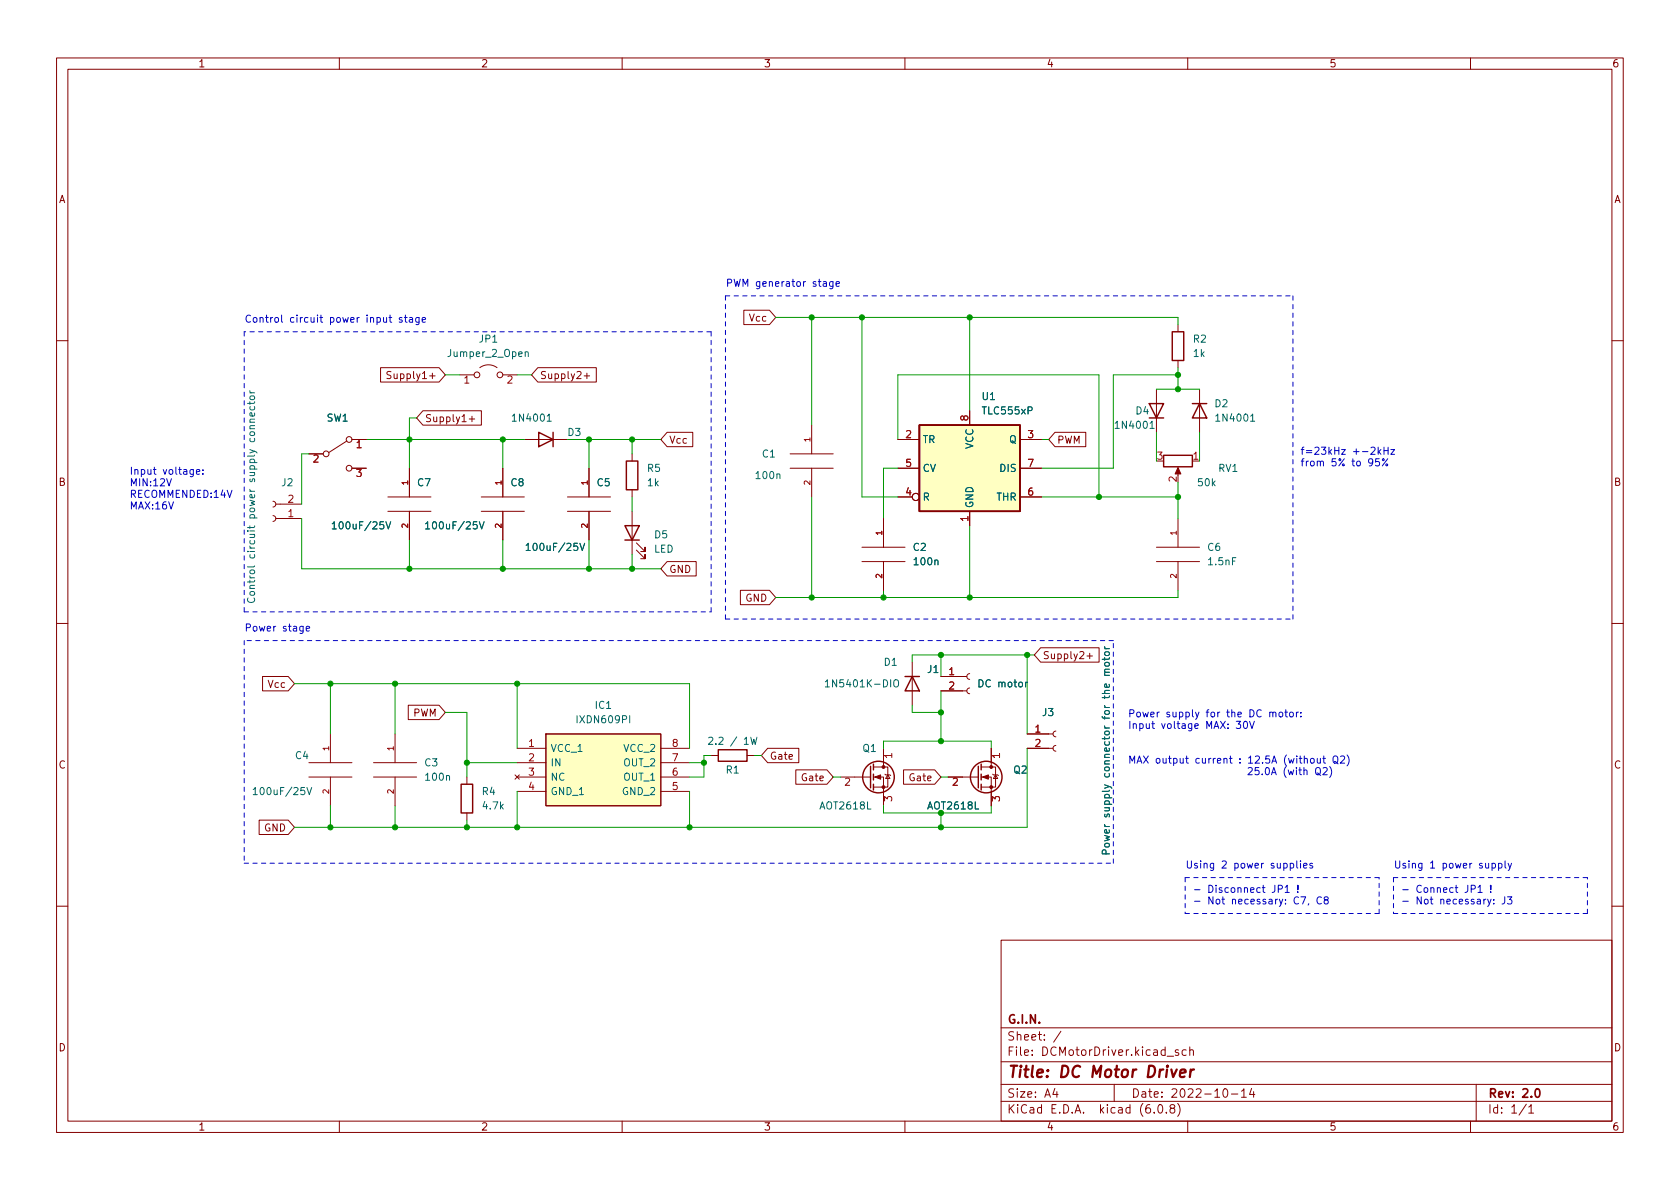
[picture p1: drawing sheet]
<svg xmlns="http://www.w3.org/2000/svg" width="297mm" height="210mm" viewBox="0 0 297 210" stroke-linecap="round" stroke-linejoin="round" font-family="sans-serif">
<g fill="none" stroke="#840000" stroke-width=".18">
<path d="M10 10.2h277v190.1h-277zM12 12.2h273v186.1h-273zM60 10.2v2M110 10.2v2M160 10.2v2M210 10.2v2M260 10.2v2M131.5 54.9h4.5l1.2 1.2-1.2 1.3h-4.5zM208.3 57.4v1.3M10 60.2h2M61.3 78l-3.1 2M62.2 77.7h2.6"/>
<path d="M67.3 65h10.3l1.1 1.3-1.1 1.3h-10.3zM69.1 65.7h-.5l-.1 .1v.4l.5 .2 .1 .3-.2 .3-.5-.1M74.8 72.6h10.3v2.6h-10.3l-1.1-1.3zM81.3 66.3h2.5M83 74.1h.9M83.5 73.6v1M84.8 65a2.54 2.54 0 0 1 3.1 0M88.9 66.3h2.5M92.7 77.7h7.6M95.1 65h10.3v2.6h-10.3l-1.1-1.3zM103.3 66.5h1M103.8 66v1"/>
<path d="M118 76.4h4.5v2.6h-4.5l-1.2-1.3zM143.5 75.2v5.1M158.7 77.7h3.9M171.4 72.6v2.6M180.3 77.7h3.8M186.5 76.4h5.5v2.6h-5.5l-1.1-1.3zM204.5 68.8v7.6M208.3 63.7v1.3M212.1 68.8v7.6M285 60.2h2M48.3 88.6l.3 .2 .2 .3-.2 .4-.3 .2M48.3 91.2l.3 .1 .2 .4-.2 .3-.3 .2"/>
<path d="M48.8 89.1h4.5M48.8 91.7h4.5M54.6 80.3h2.5M62.2 82.8h2.6M68.6 90.4h7.6M68.6 87.9h7.6M72.4 82.8v5.1M72.4 90.4v5.1M85.1 90.4h7.6M85.1 87.9h7.6M88.9 82.8v5.1M88.9 90.4v5.1"/>
<path d="M100.3 90.4h7.6M100.3 87.9h7.6M104.1 82.8v5.1M104.1 90.4v5.1M111.8 80.3v1.2M111.8 86.6v1.3M111.8 90.4v7.6M112.5 97.3l1.5 1.5v-.8v.8h-.7M112.5 96l1.5 1.5v-.7v.7h-.7M118 99.3h5.1v2.5h-5.1l-1.2-1.2zM139.7 82.8h7.6M139.7 80.3h7.6"/>
<path d="M143.5 82.8v5.1M152.4 99.3h7.6M152.4 96.8h7.6M156.2 91.7v5.1M156.2 99.3v5.1M158.7 87.9h2.6M158.7 82.8h3.9M171.4 90.4v2.6M180.3 87.9h3.8M180.3 82.8h3.8M204.5 99.3h7.6M204.5 96.8h7.6"/>
<path d="M208.3 83.1v1M208.3 91.7v5.1M208.3 99.3v5.1M10 110.2h2M46.4 119.6h4.6l1.1 1.3-1.1 1.3h-4.6zM130.9 104.4h5.1l1.2 1.3-1.2 1.2h-5.1zM161.3 117.1v7.6M166.4 119.6h4.5M171.4 119.1l-.3 .2-.2 .3 .2 .4 .3 .1M184 114.5h10.3v2.6h-10.3l-1.1-1.3zM192.2 116h1M192.7 115.5v1"/>
<path d="M285 110.2h2M54.6 134.9h7.6M54.6 137.4h7.6M58.4 129.8v5.1M58.4 137.4v5.1M66 134.9h7.7M66 137.4h7.7M69.8 129.8v5.1M69.8 137.4v5.1M72.2 124.7h5.4l1.1 1.3-1.1 1.2h-5.4zM82.5 137.4v1.3M91.1 137l.7 .8"/>
<path d="M91.4 132.3h5.1M91.4 134.9h5.1M91.4 137.4h5.1M91.4 139.9h5.1M91.8 137l-.7 .8M96.5 129.8h20.3v12.7h-20.3zM116.8 132.3h5.1M116.8 134.9h5.1M116.8 137.4h5.1M116.8 139.9h5.1M125.7 133.6h1.3M132.1 133.6h1.2"/>
<path d="M135.7 132.3h5.5v2.6h-5.5l-1.1-1.3zM140.7 136.1h5.5l1.1 1.3-1.1 1.3h-5.5zM148.6 137.4h5.3M154.4 137.4h1.8v5.1M154.4 135.6h2.6v3.6h-2.6M156.2 132.3v3.3M156.5 136.9l.1 .1h.8l.1 .2M157 137l.4 .7h-.8zM159.8 136.1h5.5l1.1 1.3-1.1 1.3h-5.5zM166.4 122.2h4.5M167.6 137.4h5.4M171.4 121.7l-.3 .1-.2 .4 .2 .3 .3 .2"/>
<path d="M173.5 137.4h1.8v5.1M173.5 135.6h2.5v3.6h-2.5M175.3 132.3v3.3M175.5 136.9l.1 .1h.8l.1 .2M176 137l.4 .7h-.8zM181.6 132.3h4.6M181.6 129.8h4.6M186.7 131.8l-.4 .2-.1 .3 .1 .4 .4 .1M186.7 129.3l-.4 .1-.1 .4 .1 .3 .4 .2M45.8 145h5.2l1.1 1.3-1.1 1.3h-5.2zM82.5 143.8v1.2M10 160.2h2"/>
<path d="M177 166.3h108v32h-108zM285 160.2h2M60 198.3v2M110 198.3v2M160 198.3v2M177 194.8h108M177 191.8h108M177 187.8h108M177 181.8h108M186.5 192.5l-.4 1h1M186.9 193v1M187.6 182.4l-1.3 1.9"/>
<path d="M197 191.8v3M204.1 196.7v.1M204.9 195.4l.2-.1a.81 .81 0 0 1 .6 .7 .81 .81 0 0 1-.3 .8h-.2a.81 .81 0 0 1-.6-.6 .81 .81 0 0 1 .3-.8zM206.2 196.7v.1M206.4 186.8h1.1M207.1 196l-.2-.3v-.2l.2-.2 .5 .1 .1 .2-.1 .2-.6 .2-.1 .3v.4l.2 .1h.5l.1-.3-.1-.4-.2-.1M208.2 195.1a1.72 1.72 0 0 1 0 2.3M208.4 185.7l-.4-.1-.2 .2 .1 .3 .5 .1v.4h-.6M209.7 185.7l-.4-.1-.3 .3v.4l.1 .3h.6M210 198.3v2M210.4 185.8l.2-.2 .3 .1 .1 .9M210.4 185.1v1.5"/>
<path d="M216.4 192.6l.2-.1a.81 .81 0 0 1 .6 .7 .81 .81 0 0 1-.3 .8h-.2a.81 .81 0 0 1-.6-.6 .81 .81 0 0 1 .3-.8zM217.7 193.5h1.2M219.5 193l.4-.5v1.5M219.5 194h.9M221.3 192.5l-.4 1h1M221.6 193v1M260 198.3v2M261 191.8v6.5M269.9 195.3l-1.3 1.9M270.3 195.8l.4-.5v1.5M270.3 196.8h.9"/>
<circle cx="61.7" cy="77.7" r=".51"/>
<circle cx="84.3" cy="66.3" r=".51"/>
<circle cx="88.4" cy="66.3" r=".51"/>
<circle cx="57.7" cy="80.3" r=".51"/>
<circle cx="61.7" cy="82.8" r=".51"/>
<circle cx="161.9" cy="87.9" r=".63"/>
</g>
<path d="M271.6 192.6l.2-.1a.82 .82 0 0 1 .6 .7 .82 .82 0 0 1-.3 .8h-.2a.81 .81 0 0 1-.6-.6 .81 .81 0 0 1 .3-.8z" fill="none" stroke="#840000" stroke-width=".3"/>
<path d="M207.1 189.1l.3 1.4 .7-1.4M208.6 189.8l1-.2v-.4l-.2-.1-.6 .1-.2 1 .2 .3 .6-.1M210.5 189.1l-.1 1.4M211.1 189.1l-.4 .1-.2 .3" fill="none" stroke="#840000" stroke-width=".4"/>
<g fill="none" stroke="#006464" stroke-width=".18">
<path d="M44.2 69.1l.2 .4M44.2 71v.5M44.2 69.5h.8M44.2 71.9v.3l.2 .3 .6-.1v-.5M44.2 70.1l.6-.1 .2 .1v.3l-.2 .3h-.4l-.2-.3zM45 73v.4l-.2 .2-.6-.1v-.5h.3l.1 .6M45 71l-.2 .3h-1M92.9 62.3l.1-.1 .3 .1 .1 .8M96.7 74.5h.8M203.3 75.8h.8M221.1 74.5h.7M58.7 92.6l.4-.3v1.2"/>
<path d="M58.7 93.5h.8M68.2 92.3l.5 1.2 .4-1.2M75.3 92.6l.3-.3v1.2M75.3 93.5h.7M84.7 92.3l.5 1.2 .4-1.2M93 96.4l.4-.3v1.2M93 97.3h.8M102.5 96.1l.4 1.2 .5-1.2M43.9 105.7a.6 .6 0 0 0 .4 .9 .6 .6 0 0 0 .7-.6l-.1-.3M44.2 104.7l.6-.1 .2 .1v.3l-.2 .3h-.4l-.2-.3zM195.3 114.3l.2 .4M195.3 116.3v.5"/>
<path d="M195.3 114.7h.9M195.4 117.3l.5-.2 .2 .2 .1 .3-.3 .2h-.4l-.2-.2zM195.4 115.3h.6l.2 .2-.1 .3-.2 .1h-.5l-.1-.2zM196.2 118.3l-.8 .1-.1 .3 .2 .2M196.2 116.3l-.2 .3h-1.1M44.8 139.6l.3-.3v1.2M54.3 139.3l.4 1.2 .4-1.2M125.3 130.5l.5-.1 .2 .3-.8 .9h.8M132.7 130.4l.3 1.2 .3-.9 .2 .9 .3-1.2M145.9 120.6l.4-.4v1.3M145.9 121.5h.8M158.2 120.3l.1-.1a.43 .43 0 0 1 .6 .4v.4a.42 .42 0 0 1-.5 .5 .42 .42 0 0 1-.4-.5v-.4z"/>
<path d="M181.7 120.6l-.4 .3M44.8 140.5h.7M195.4 149.2h.6l.2 .2-.1 .3-.2 .1-.5-.1-.1-.2zM195.5 151v-.6l-.2-.1h-.3l-.1 .7h1.3"/>
</g>
<g fill="#ffffc2" stroke="#ffffc2" stroke-width=".18">
<path d="M96.5 129.8h20.3v12.7h-20.3z"/>
<path d="M162.6 75.2h17.7v15.2h-17.7z"/>
</g>
<g fill="none" stroke="#840000" stroke-width=".25">
<path d="M207.3 58.7h2v5h-2zM95.2 76.4l2.6 1.3-2.6 1.3zM97.8 76.4v2.6M162.6 75.2h17.7v15.2h-17.7zM203.2 71.4h2.5l-1.2 2.5zM203.2 73.9h2.5M210.8 71.4h2.6M212.1 71.4l1.3 2.5h-2.6zM110.5 93h2.5l-1.2 2.5zM110.5 95.5h2.5M110.7 81.5h2.1v5.1h-2.1zM205.7 80.5h5.1v2h-5.1z"/>
<path d="M160 119.6h2.6M161.3 119.6l1.3 2.6h-2.6zM81.5 138.7h2.1v5.1h-2.1zM127 132.6h5.1v2h-5.1zM153.9 135.5v3.8M154.4 135.1v1M154.4 136.9v1M154.4 138.7v1M173 135.5v3.8M173.5 135.1v1M173.5 136.9v1M173.5 138.7v1"/>
<circle cx="155.3" cy="137.4" r="2.79"/>
<circle cx="174.4" cy="137.4" r="2.79"/>
</g>
<g fill="#840000" stroke="#840000" stroke-width=".18">
<path d="M173.7 137.4l1.1-.4v.8z"/>
<path d="M154.7 137.4l1-.4v.8z"/>
<path d="M208.3 82.7l.5 1.1h-1z"/>
<circle cx="175.3" cy="139.2" r=".25"/>
<circle cx="175.3" cy="135.6" r=".25"/>
<circle cx="156.2" cy="139.2" r=".25"/>
<circle cx="156.2" cy="135.6" r=".25"/>
</g>
<g fill="none" stroke="#0000c2" stroke-width=".18">
<path d="M68.8 56.1h.5M69 55.7v1.1l.3 .2M71.1 56.2l-.3-.1-.2 .2 .1 .2 .4 .1v.3h-.5M71.5 56.1h.5M71.7 55.7v1.1l.3 .2M72.4 56.2h.5l.1 .8M73 56.4l-.5 .1-.2 .2 .2 .3 .5-.1M74.1 56.1v1.1l-.2 .2h-.3M74.1 56.2l-.4-.1-.2 .3 .1 .5h.5M74.6 56.6l.6-.2v-.2l-.4-.1-.2 .2 .1 .6h.5M145.6 49.9h.5v.7M146.1 50.1l-.4 .1-.2 .1 .2 .3h.4"/>
<path d="M147.3 49.8v1l-.3 .3-.3-.1M147.3 49.9l-.4-.1-.2 .2 .1 .6h.5M147.8 50.2l.6-.1v-.2l-.4-.1-.2 .2 .1 .6h.5M242.4 79.2l.5-.1 .2 .3-.8 .9h.8M243.7 79.1v1.2M243.8 79.9l.4 .4M244.2 79.5l-.5 .5M244.7 79.1v1.2M244.7 79.7h.7M245.4 79.1v1.2M245.9 79.5h.7l-.7 .8h.7M34.2 83v1.1l-.3 .2-.3-.1"/>
<path d="M34.2 83.1l-.4-.1-.2 .3 .1 .5h.5M34.7 83.5l.6-.2v-.2l-.4-.1-.2 .2 .1 .6h.5M35.9 83.8v.1M35.9 83.1v.1M243.9 81.1h-.6l-.1 .6 .2-.1 .4 .1 .1 .1v.5l-.2 .1-.5-.1M245.4 81.1l-1 1.3M53.6 110.8v1l-.2 .2h-.3M53.6 110.8h-.4l-.2 .2 .1 .5h.5M54.1 111.2l.6-.1v-.3h-.4l-.2 .1 .1 .6h.5M218.6 127.5h.8l-.5 .5 .4 .2v.5l-.2 .1-.5-.1M220 127.7l.1-.2a.68 .68 0 0 1 .5 .7 .68 .68 0 0 1-.5 .6l-.1-.1-.2-.4zM220.7 135.8l.5-.1 .2 .4-.8 .9h.8"/>
<path d="M220.9 127.5l.5 1.3 .4-1.3M222.6 135.7h-.6l-.1 .6 .2-.1 .4 .1 .1 .2v.4l-.2 .1-.5-.1M223.2 136.9v.1M223.9 135.8l.1-.1a.68 .68 0 0 1 .5 .7 .68 .68 0 0 1-.5 .6 .84 .84 0 0 1-.1-1.2zM224.5 126l.2-.1 .3 .1v.8M224.8 137l.4-1.3 .5 1.3M224.9 136.6h.6M225 126.1l.2-.2 .3 .1 .1 .8M226.3 126l.3-.1 .2 .3v.3l-.2 .3-.3-.1-.2-.2zM227.2 125.9h.4M227.3 125.5v1.1l.3 .2M227.4 135.5a1.46 1.46 0 0 0 0 2"/>
<path d="M227.8 136.2l.2 .8 .3-.6 .2 .6 .2-.8M228.1 126l.3-.1 .3 .3v.3l-.3 .3-.3-.1-.1-.2zM229.2 125.9v.9M229.2 136.2v.8M229.6 125.9l-.4 .3M229.6 136.2h.5M229.8 135.7v1.1l.3 .2M230 126.7v.1M230 126v.1M230.6 136.3l.1-.1h.3l.1 .8M230.6 135.7v1.3M231.8 134.2l.3-.1 .3 .2v.4l-.3 .3-.3-.1-.1-.2z"/>
<path d="M232.7 135.9l.2-.2a.43 .43 0 0 1 .6 .5v.4a.42 .42 0 0 1-.5 .4 .42 .42 0 0 1-.4-.4zM232.8 136.7l.7 .4M232.9 134.1l.1 .8 .3 .1 .2-.2M233.5 134.1v.9M233.9 134.1h.5M233.9 135.8l.5-.1 .3 .4-.8 .9h.8M234.1 133.7v1.1l.3 .2M235.1 135.5a1.46 1.46 0 0 1 0 2M235.9 133.7h.1a.43 .43 0 0 1 .5 .4v.4a.42 .42 0 0 1-.4 .5 .42 .42 0 0 1-.4-.5v-.4zM235.9 134.7l.7 .4M237 133.8l.5-.1 .2 .3-.7 1h.7M238.2 133.5a1.46 1.46 0 0 1 0 1.9"/>
<path d="M226 157.2l.6-.1 .1-.1v-.3l-.7-.2v1.3M227.2 156.9l.4-.4v1.3M227.2 157.8h.8M228.1 152.7h.4l.2 .2-.1 .5h-.5M229.3 152.2v1.1l.2 .2M229.5 157.7v.1M229.5 156.5v.8M229.9 152.2v.2M229.9 152.7v.8M230 158.6h.9l-.6 1.3M230.5 153.1l.6-.1-.1-.3h-.3l-.2 .1 .1 .6h.4M231.4 159.8l-.1 .2"/>
<path d="M232.1 152.7h-.3l-.2 .1v.2l.5 .1v.3h-.5M233.6 158.7a.6 .6 0 0 0-.8 .4 .6 .6 0 0 0 .6 .8l.2-.2M234.4 159.1l-.3-.2 .1-.2 .2-.1h.3l.1 .2v.2l-.6 .2-.1 .2v.2l.3 .3h.2l.2-.3v-.3l-.2-.2M260.1 157.2l.6-.1 .2-.1-.1-.3-.7-.2v1.3M261.3 156.9l.4-.4v1.3M261.3 157.8h.8M263.6 157.7v.1M263.6 156.5v.8M263.6 159l-.4 1.2-.2 .1M263.8 152.7h.4l.2 .2-.1 .5h-.5M264.1 159.7v.2M264.1 159.1v.1"/>
<path d="M265 152.7h.3l.3 .2-.2 .5h-.4M265 152.7v1.2M266 158.6v.9a.41 .41 0 0 1-.4 .4M266.1 152.2v1.1l.2 .2M266.5 158.6h.8l-.4 .5 .4 .1v.5l-.2 .2-.6-.2M266.7 152.7l.3 .8M267.3 152.7l-.5 1.1-.1 .1"/>
<circle cx="244.6" cy="81.3" r=".18"/>
<circle cx="245.2" cy="82.2" r=".18"/>
</g>
<g fill="none" stroke="#0000c2" stroke-width=".18" stroke-dasharray=".8 .8">
<path d="M43.2 58.7v49.5M125.7 58.7h-82.5M128.3 52.3v57.2M128.3 52.3h100.3M43.2 108.2h82.5M43.2 113.3v39.3M125.7 108.2v-49.5M128.3 109.5h100.3M196.8 113.3h-153.6M228.6 109.5v-57.2M43.2 152.6h153.6M196.8 152.6v-39.3"/>
<path d="M209.5 155.2v6.3M209.5 155.2h34.3M246.4 155.2h34.3M246.4 155.2v6.3M209.5 161.5h34.3M243.8 161.5v-6.3M246.4 161.5h34.3M280.7 161.5v-6.3"/>
</g>
<g fill="none" stroke="#009600" stroke-width=".18">
<path d="M137.2 56.1h71.1v1.3M143.5 56.1v19.1M152.4 56.1v31.8h6.3M171.4 56.1v16.5M64.8 77.7h27.9M73.7 73.9h-1.3v8.9M78.7 66.3h2.6M88.9 77.7v5.1M91.4 66.3h2.6M100.3 77.7h16.5M104.1 77.7v5.1M111.8 77.7v2.6"/>
<path d="M158.7 77.7v-11.4h35.6v21.6M184.1 77.7h1.3M204.5 76.4v5.1M204.5 68.8h7.6M208.3 66.3h-11.5v16.5h-12.7M208.3 65v3.8M212.1 76.4v5.1M53.3 91.7v8.9h63.5M54.6 80.3h-1.3v8.8M72.4 95.5v5.1M88.9 95.5v5.1M104.1 95.5v5.1"/>
<path d="M111.8 87.9v2.5M111.8 98v2.6M143.5 87.9v17.8M158.7 82.8h-2.5v8.9M171.4 93v12.7M184.1 87.9h24.2M208.3 85.3v6.4M156.2 104.4v1.3M166.4 115.8v3.8M181.6 115.8v14M182.9 115.8h-21.6v1.3M208.3 104.4v1.3h-71.1"/>
<path d="M52.1 120.9h69.8v11.4M58.4 120.9v8.9M69.8 120.9v8.9M78.7 126h3.8v11.4M82.5 134.9h8.9M91.4 120.9v11.4M91.4 139.9v6.4M121.9 134.9h2.6M121.9 139.9v6.4M125.7 133.6h-1.2v3.8h-2.6M133.3 133.6h1.3M147.3 137.4h1.3"/>
<path d="M156.2 132.3v-1.2h19.1v1.2M161.3 124.7v1.3h5.1M166.4 122.2v8.9M166.4 137.4h1.2M181.6 132.3v14h-129.5M58.4 142.5v3.8M69.8 142.5v3.8M82.5 145v1.3M156.2 142.5v1.3h19.1v-1.3M166.4 143.8v2.5"/>
</g>
<g fill="#009600" stroke="#009600" stroke-width=".18">
<circle cx="69.8" cy="146.3" r=".46"/>
<circle cx="82.5" cy="146.3" r=".46"/>
<circle cx="58.4" cy="146.3" r=".46"/>
<circle cx="58.4" cy="120.9" r=".46"/>
<circle cx="69.8" cy="120.9" r=".46"/>
<circle cx="82.5" cy="134.9" r=".46"/>
<circle cx="194.3" cy="87.9" r=".46"/>
<circle cx="208.3" cy="87.9" r=".46"/>
<circle cx="166.4" cy="143.8" r=".46"/>
<circle cx="166.4" cy="131.1" r=".46"/>
<circle cx="181.6" cy="115.8" r=".46"/>
<circle cx="166.4" cy="146.3" r=".46"/>
<circle cx="166.4" cy="126" r=".46"/>
<circle cx="208.3" cy="68.8" r=".46"/>
<circle cx="208.3" cy="66.3" r=".46"/>
<circle cx="72.4" cy="77.7" r=".46"/>
<circle cx="88.9" cy="77.7" r=".46"/>
<circle cx="88.9" cy="100.6" r=".46"/>
<circle cx="72.4" cy="100.6" r=".46"/>
<circle cx="143.5" cy="56.1" r=".46"/>
<circle cx="152.4" cy="56.1" r=".46"/>
<circle cx="171.4" cy="56.1" r=".46"/>
<circle cx="143.5" cy="105.7" r=".46"/>
<circle cx="171.4" cy="105.7" r=".46"/>
<circle cx="166.4" cy="115.8" r=".46"/>
<circle cx="156.2" cy="105.7" r=".46"/>
<circle cx="104.1" cy="100.6" r=".46"/>
<circle cx="104.1" cy="77.7" r=".46"/>
<circle cx="111.8" cy="77.7" r=".46"/>
<circle cx="111.8" cy="100.6" r=".46"/>
<circle cx="124.5" cy="134.9" r=".46"/>
<circle cx="121.9" cy="146.3" r=".46"/>
<circle cx="91.4" cy="146.3" r=".46"/>
<circle cx="91.4" cy="120.9" r=".46"/>
</g>
<text font-size="2.8" fill="#840000" x="178" y="190.6">Title: DC Motor Driver</text>
<g font-size="2.1" fill="#840000">
<text x="178" y="184">Sheet: /</text>
<text x="178" y="181">G.I.N.</text>
<text x="178" y="186.7">File: DCMotorDriver.kicad_sch</text>
<text x="178" y="196.9">KiCad E.D.A. kicad (6.0.8)</text>
<text x="178" y="194.1">Size: A4</text>
<text x="200" y="194.1">Date: 2022-10-14</text>
<text x="263" y="194.1">Rev: 2.0</text>
<text x="263" y="196.9">Id: 1/1</text>
</g>
<g font-size="1.8" fill="#840000">
<text x="35" y="11.9">1</text>
<text x="85" y="11.9">2</text>
<text x="135" y="11.9">3</text>
<text x="185" y="11.9">4</text>
<text x="235" y="11.9">5</text>
<text x="285" y="11.9">6</text>
<text x="10.3" y="35.9">A</text>
<text x="285.3" y="35.9">A</text>
<text x="132.6" y="56.9">Vcc</text>
<text x="69.4" y="67">Supply1+</text>
<text x="95.4" y="67">Supply2+</text>
<text x="75.1" y="74.6">Supply1+</text>
<text x="118.3" y="78.4">Vcc</text>
<text x="186.8" y="78.4">PWM</text>
<text x="10.3" y="85.9">B</text>
<text x="285.3" y="85.9">B</text>
<text x="118.3" y="101.3">GND</text>
<text x="131.8" y="106.4">GND</text>
<text x="184.3" y="116.5">Supply2+</text>
<text x="47.5" y="121.6">Vcc</text>
<text x="73" y="126.7">PWM</text>
<text x="10.3" y="135.9">C</text>
<text x="136" y="134.3">Gate</text>
<text x="285.3" y="135.9">C</text>
<text x="142" y="138.1">Gate</text>
<text x="161" y="138.1">Gate</text>
<text x="46.7" y="147">GND</text>
<text x="10.3" y="185.9">D</text>
<text x="285.3" y="185.9">D</text>
<text x="35" y="199.9">1</text>
<text x="85" y="199.9">2</text>
<text x="135" y="199.9">3</text>
<text x="185" y="199.9">4</text>
<text x="235" y="199.9">5</text>
<text x="285" y="199.9">6</text>
</g>
<g font-size="1.8" fill="#0000c2">
<text x="128.3" y="50.7">PWM generator stage</text>
<text x="43.2" y="57">Control circuit power input stage</text>
<text x="22.9" y="83.9">Input voltage:</text>
<text x="229.9" y="80.4">f=23kHz +-2kHz</text>
<text x="229.9" y="82.4">from 5% to 95%</text>
<text x="22.9" y="86">MIN:12V</text>
<text x="22.9" y="88">RECOMMENDED:14V</text>
<text x="22.9" y="90.1">MAX:16V</text>
<text x="43.2" y="111.7">Power stage</text>
<text x="199.4" y="126.8">Power supply for the DC motor:</text>
<text x="199.4" y="128.9">Input voltage MAX: 30V</text>
<text x="199.4" y="135">MAX output current : 12.5A (without Q2)</text>
<text x="209.5" y="153.6">Using 2 power supplies</text>
<text x="246.4" y="153.6">Using 1 power supply</text>
<text x="210.8" y="157.9">- Disconnect JP1 !</text>
<text x="210.8" y="159.9">- Not necessary: C7, C8</text>
<text x="247.6" y="157.9">- Connect JP1 !</text>
<text x="247.6" y="159.9">- Not necessary: J3</text>
</g>
<g font-size="1.8" fill="#006464">
<text x="79.4" y="63.1">Jumper_2_Open</text>
<text x="84.8" y="60.6">JP1</text>
<text x="211" y="60.6">R2</text>
<text x="211" y="63.1">1k</text>
<text x="173.7" y="70.7">U1</text>
<text x="57.8" y="74.5">SW1</text>
<text x="90.9" y="74.5">1N4001</text>
<text x="100.4" y="77.1">D3</text>
<text x="173.9" y="73.3">TLC555xP</text>
<text x="197.5" y="75.8">1N4001</text>
<text x="200.8" y="73.3">D4</text>
<text x="214.8" y="72">D2</text>
<text x="215.3" y="74.5">1N4001</text>
<text x="114.5" y="83.4">R5</text>
<text x="134.8" y="80.9">C1</text>
<text x="163.1" y="78.4">TR</text>
<text x="163.1" y="83.4">CV</text>
<text x="172.1" y="79.4" transform="rotate(-90 172.1 79.4)">VCC</text>
<text x="176.9" y="83.4">DIS</text>
<text x="178.5" y="78.4">Q</text>
<text x="215.4" y="83.4">RV1</text>
<text x="49.8" y="86">J2</text>
<text x="73.8" y="86">C7</text>
<text x="90.4" y="86">C8</text>
<text x="105.6" y="86">C5</text>
<text x="114.5" y="86">1k</text>
<text x="133.8" y="84.7">100n</text>
<text x="163.1" y="88.5">R</text>
<text x="172.1" y="89.9" transform="rotate(-90 172.1 89.9)">GND</text>
<text x="176.2" y="88.5">THR</text>
<text x="211.9" y="86">50k</text>
<text x="59.5" y="93.6">100uF/25V</text>
<text x="76" y="93.6">100uF/25V</text>
<text x="115.8" y="95.2">D5</text>
<text x="93.8" y="97.4">100uF/25V</text>
<text x="115.6" y="97.7">LED</text>
<text x="161.5" y="97.4">C2</text>
<text x="161.7" y="99.9">100n</text>
<text x="213.5" y="97.4">C6</text>
<text x="213.8" y="99.9">1.5nF</text>
<text x="45.1" y="104.4" transform="rotate(-90 45.1 104.4)">Control circuit power supply connector</text>
<text x="156.3" y="117.7">D1</text>
<text x="164" y="119">J1</text>
<text x="105.3" y="125.3">IC1</text>
<text x="146.8" y="121.5">1N5401K-DIO</text>
<text x="173.3" y="121.5">DC motor</text>
<text x="102.3" y="127.9">IXDN609PI</text>
<text x="126.2" y="131.7">2.2 / 1W</text>
<text x="184.3" y="126.6">J3</text>
<text x="52.3" y="134.2">C4</text>
<text x="75.1" y="135.5">C3</text>
<text x="97.3" y="133">VCC_1</text>
<text x="97.3" y="135.5">IN</text>
<text x="110.4" y="135.5">OUT_2</text>
<text x="110.4" y="133">VCC_2</text>
<text x="128.4" y="136.8">R1</text>
<text x="152.6" y="133">Q1</text>
<text x="179.2" y="136.8">Q2</text>
<text x="45.5" y="140.6">100uF/25V</text>
<text x="75.4" y="138">100n</text>
<text x="85.3" y="140.6">R4</text>
<text x="85.5" y="143.1">4.7k</text>
<text x="97.3" y="138">NC</text>
<text x="97.3" y="140.6">GND_1</text>
<text x="110.2" y="140.6">GND_2</text>
<text x="110.4" y="138">OUT_1</text>
<text x="145.1" y="143.1">AOT2618L</text>
<text x="164.2" y="143.1">AOT2618L</text>
<text x="196.2" y="148.8" transform="rotate(-90 196.2 148.8)">Power supply connector for the motor</text>
</g>
<g font-size="1.8" fill="#a90000">
<text x="82.1" y="67.8">1</text>
<text x="89.7" y="67.8">2</text>
<text x="160.2" y="77.5">2</text>
<text x="171.2" y="74.4" transform="rotate(-90 171.2 74.4)">8</text>
<text x="181.8" y="77.5">3</text>
<text x="55.4" y="81.8">2</text>
<text x="63" y="79.2">1</text>
<text x="160.2" y="82.5">5</text>
<text x="181.8" y="82.5">7</text>
<text x="204.6" y="81.3">3</text>
<text x="211" y="81.3">1</text>
<text x="50.9" y="88.9">2</text>
<text x="63" y="84.3">3</text>
<text x="160.2" y="87.6">4</text>
<text x="181.8" y="87.6">6</text>
<text x="208" y="85.2" transform="rotate(-90 208 85.2)">2</text>
<text x="50.9" y="91.4">1</text>
<text x="171.2" y="92.2" transform="rotate(-90 171.2 92.2)">1</text>
<text x="167.8" y="119.4">1</text>
<text x="167.8" y="121.9">2</text>
<text x="183" y="129.5">1</text>
<text x="93.5" y="132.1">1</text>
<text x="93.5" y="134.6">2</text>
<text x="93.5" y="137.2">3</text>
<text x="118.9" y="137.2">6</text>
<text x="118.9" y="134.6">7</text>
<text x="118.9" y="132.1">8</text>
<text x="157.7" y="134.1" transform="rotate(-90 157.7 134.1)">1</text>
<text x="176.8" y="134.1" transform="rotate(-90 176.8 134.1)">1</text>
<text x="183" y="132.1">2</text>
<text x="93.5" y="139.7">4</text>
<text x="118.9" y="139.7">5</text>
<text x="149.4" y="138.9">2</text>
<text x="157.7" y="141.7" transform="rotate(-90 157.7 141.7)">3</text>
<text x="168.4" y="138.9">2</text>
<text x="176.8" y="141.7" transform="rotate(-90 176.8 141.7)">3</text>
</g>
<g font-size="1.4" fill="#a90000">
<text x="143.3" y="78.1" transform="rotate(-90 143.3 78.1)">1</text>
<text x="72.1" y="85.7" transform="rotate(-90 72.1 85.7)">1</text>
<text x="88.6" y="85.7" transform="rotate(-90 88.6 85.7)">1</text>
<text x="103.9" y="85.7" transform="rotate(-90 103.9 85.7)">1</text>
<text x="143.3" y="85.7" transform="rotate(-90 143.3 85.7)">2</text>
<text x="72.1" y="93.4" transform="rotate(-90 72.1 93.4)">2</text>
<text x="88.6" y="93.4" transform="rotate(-90 88.6 93.4)">2</text>
<text x="103.9" y="93.4" transform="rotate(-90 103.9 93.4)">2</text>
<text x="156" y="94.6" transform="rotate(-90 156 94.6)">1</text>
<text x="208" y="94.6" transform="rotate(-90 208 94.6)">1</text>
<text x="156" y="102.2" transform="rotate(-90 156 102.2)">2</text>
<text x="208" y="102.2" transform="rotate(-90 208 102.2)">2</text>
<text x="58.2" y="132.7" transform="rotate(-90 58.2 132.7)">1</text>
<text x="69.6" y="132.7" transform="rotate(-90 69.6 132.7)">1</text>
<text x="58.2" y="140.3" transform="rotate(-90 58.2 140.3)">2</text>
<text x="69.6" y="140.3" transform="rotate(-90 69.6 140.3)">2</text>
</g>
</svg>
